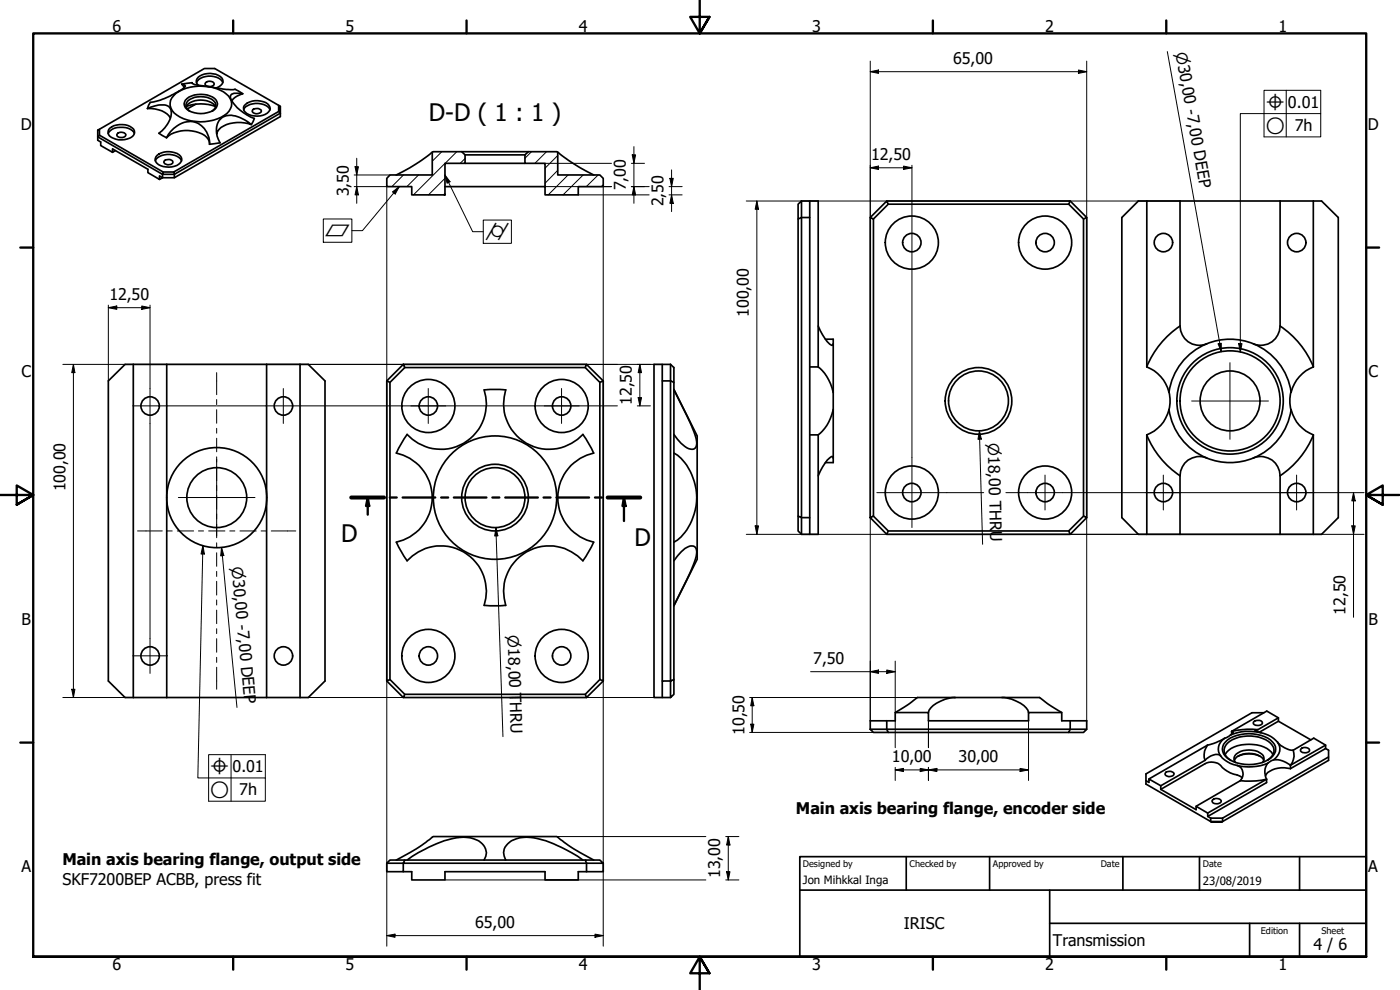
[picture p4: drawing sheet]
<svg xmlns="http://www.w3.org/2000/svg" width="420mm" height="297mm" viewBox="0 0 420 297" stroke-linecap="round" stroke-linejoin="round" font-family="sans-serif">
<!-- layer: Hatch (ISO) -->
<g fill="none" stroke="#000" stroke-width=".3">
<path d="M121.1 52.5l-3.5 3.5M125.6 52.5l-3.5 3.5M132.6 45.5l-2.9 2.9M133.5 58l-.4 .5M133.5 53.5l-4.9 5M137.1 45.5l-13 13M139.6 47.5l-1.5 1.5M159.5 45.5l-2 2M164 45.5l-3.5 3.5M167.4 51.1l-3.8 3.9M167.4 46.7l-3.8 3.8M170.5 52.5l-6 6"/>
<path d="M173.5 58.4v.1M175 52.5l-6 6M179.5 52.5l-3.5 3.5M181 55.4l-.5 .6"/>
</g>
<!-- layer: Visible (ISO) -->
<g fill="none" stroke="#000" stroke-width=".51">
<path d="M33 38.4a5.9 5.9 0 0 1 7.1 .3 1.81 1.81 0 0 1-1.2 2.8 5.4 5.4 0 0 1-6.3-1.1 1.64 1.64 0 0 1 .4-2zM35.4 39.9l.9-.2a1.12 1.12 0 0 1 1.4 1 1.61 1.61 0 0 1-2.6-.3zM44.3 32.6a7.4 7.4 0 0 1 6.2-.7 3.7 3.7 0 0 1 0 5 9.8 9.8 0 0 1-2.8 3.1l2.3 1.3M44.3 32.6a7.2 7.2 0 0 1 6.8 2.8M52.1 28.7a13 13 0 0 1 12.9-2.1 6.1 6.1 0 0 1 4.5 4.5 4.8 4.8 0 0 1-3.2 4.1 13.9 13.9 0 0 1-14-1.3 3.5 3.5 0 0 1-.2-5.2zM54.5 25.3l.6 .1a.57 .57 0 0 1 .5 .6 .57 .57 0 0 1-.6 .5 28.4 28.4 0 0 1-9.9 4.2l-.8 1.9M54.5 25.3l.8 1M55.9 32.1a5 5 0 0 1 5.3-2l1.5 .4a3 3 0 0 1 2 1.6M55.9 31.9a12.8 12.8 0 0 1 8.7 0M56.1 29.6a7.1 7.1 0 0 1 8.8 .5 2.34 2.34 0 0 1-1.8 3.5 7.2 7.2 0 0 1-7.5-1.3 1.88 1.88 0 0 1 .5-2.7zM56.9 33.3a2.02 2.02 0 0 1-1.1-2.2 2.02 2.02 0 0 1 1.9-1.6 6.6 6.6 0 0 1 6.4 .8 1.79 1.79 0 0 1-.5 3M57.7 24.8l-3.2 .5"/>
<path d="M57.7 24.8a3.7 3.7 0 0 0 2.8 .9l.5 .1a45.5 45.5 0 0 0 9.5 1l2.3 1.3M57.7 24.8v.1M58.8 31.2l-2.6 1.5M59 24.8a4.8 4.8 0 0 1 6-1.6 2.86 2.86 0 0 1 1.9 1.6M59.5 25.6a1.63 1.63 0 0 1 .5-2.8 5.7 5.7 0 0 1 6.5 .6 1.72 1.72 0 0 1-.9 2.7l-.7 .3M61.7 24.9a1.53 1.53 0 0 1 2.6 .4 1.63 1.63 0 0 1-2.8-.2zM72.8 28.1l-2.4-.1a1.25 1.25 0 0 0-1.2 .8 1.25 1.25 0 0 0 .3 1.4l.3 .4a13.7 13.7 0 0 0 6.5 4.9l-.9 1.9M72.8 28.1l-.8 .3a4.5 4.5 0 0 0-2.4 1.8M73.2 32.9a4.1 4.1 0 0 1 4.3-1.9l.9 .2a3.5 3.5 0 0 1 2.6 1.7M73.7 31.3a5.5 5.5 0 0 1 7 .3 1.75 1.75 0 0 1-1.1 2.7 5.6 5.6 0 0 1-6.4-1.1 1.45 1.45 0 0 1 .5-1.9zM75.8 33l.7-.4a1.35 1.35 0 0 1 1.9 .9 1.63 1.63 0 0 1-2.7-.2zM83.6 31.6v1.9l.5 .5v-2.1l-.5-.3-19.1-11h-3.2l-31.5 18.2"/>
<path d="M83.6 33.5l-31.5 18.1 .2 .7 31.8-18.3v1l-31.8 18.3M29.8 40.6v-1.8l-.5 .2v3.1l.9 .5v1.1l3.6 2v-1l10.6 6.1v1l3.5 2v-1l.9 .5-.9 .5M32.4 40.1a5.2 5.2 0 0 1 7.3-.9l.6 .9M34.6 45.2l-.8 .5M46.6 48.2a4.8 4.8 0 0 1 6-1.5 2.86 2.86 0 0 1 1.9 1.5M47.2 46.6a5.6 5.6 0 0 1 7 .3 1.83 1.83 0 0 1-1.1 2.7 6 6 0 0 1-6-.7 1.48 1.48 0 0 1 .1-2.3zM49 51.6l-19.2-11-.5 .5 19.5 11.2v1h3.5v-1h-3.5l.2-.7h3.1M49.3 48.3l.7-.4a1.29 1.29 0 0 1 1.9 .9 1.63 1.63 0 0 1-2.8-.2zM50 41.3a9.6 9.6 0 0 1 12-.1l.8 1.2 .1 .6M65 40.1a6.3 6.3 0 0 1 6.1-3.3l2.3 .1 2 .5a9.4 9.4 0 0 0-7.5-2.7 4.3 4.3 0 0 0-2.9 5l.2 1.1 .8 2-3.1 .5a6 6 0 0 0-8.7-6.2l-1.6 1a8.5 8.5 0 0 0-2.6 3.2M117 52.5h12.7v-6.9l.3-.1h8.6l1 1v2.5h-6.1v9.5h-9.9v-2.5h-7.5v-2.5zM129.7 45.6l-1.4 1.2a56.5 56.5 0 0 1-9.4 5.7"/>
<path d="M133.5 56h30.1M138.6 45.5h20M139.6 46.5h17.9M139.6 49h17.9M157.5 46.5l1.1-1 8.8 .1v6.9h12.6l1 1v2.5h-7.5v2.5h-9.9v-9.5h-6.1zM167.4 45.6l1.4 1.2a56.5 56.5 0 0 0 9.4 5.7M239.5 61.3l1-1v5l-1 .4zM240.5 60.3h2.5v5h-2.5v90l-1-.4v-89.2M243 60.3h2.6v49.8M243 65.3v90M261.2 65.3l.9 .4v89.2l-.9 .4zM261.2 65.3l4.9-5 .5 1-4.5 4.4"/>
<path d="M266.1 60.3h55.1l-.5 1h-54.1M321.2 60.3l4.9 5-.9 .4-4.5-4.4M326.1 65.3v90l-.9-.4v-89.2M336.7 65.3l4.9-5h55l5 5v90l-5 5h-55l-4.9-5zM344.2 60.3v49.8M354.1 60.3v37.5M384.2 60.3v37.5M394.1 60.3v49.8a11 11 0 0 0-6.6 7.6M245.6 97.8l1.3 2.7a6.5 6.5 0 0 0 2.8 3.1l.4-.4M354.1 97.8a5.8 5.8 0 0 0 8 5.4M354.1 97.8a27 27 0 0 0-10 12.3M384.2 97.8a27 27 0 0 1 10 12.3"/>
<path d="M384.2 97.8a5.8 5.8 0 0 1-8 5.4M32.5 114.3l5-5h55l5 5v90l-5 5h-55l-5-5zM40 109.3v100M50 109.3v100M80 109.3v100M90 109.3v100M116.1 114.3v90l.9-.4 4.5 4.4M121 109.3h55l-.4 1h-54.1zM121 109.3l-4.9 5 .9 .4v89.2M121.5 110.3l-4.5 4.4M145.3 117a13.7 13.7 0 0 1-6.1 16 13.7 13.7 0 0 1-17-2.6M145.3 117l3.3-.2 3.2 .2a13.7 13.7 0 0 0 6.2 16 13.7 13.7 0 0 0 16.9-2.6"/>
<path d="M176 109.3l5 5-1 .4-4.4-4.4M181 114.3v90l-1-.4v-89.2M198.8 114.3h2.4v95l1-1v-4.4l-1 .4h-2.4v5h2.4M198.8 109.3h-2.5v100h2.5M201.2 109.3v5l1 .4v89.2M201.2 109.3h-2.4v95M201.2 109.3l1 1v4.4M202.2 116.8l7 14v37l-7 14M202.2 117l3.9 7.7a20.6 20.6 0 0 1 2.9 8.8 1.52 1.52 0 0 1-2.4 1.1 10.3 10.3 0 0 1-4.4-4.2M243 110.1h2.6M245.6 110.1a13.2 13.2 0 0 1 4.5 7.6M247.7 101.8h2.4v37h-2.4"/>
<path d="M344.2 110.1a11 11 0 0 1 6.6 7.6M376.2 103.2a18.5 18.5 0 0 0-25.4 14.5l.3 2.2-.3 3M376.2 103.2a18.3 18.3 0 0 1 11.2 14.5l-.3 3 .3 2.2M122.2 130.3l-1.8 2.8-1.4 2.9a13.7 13.7 0 0 1 10.7 13.3 13.7 13.7 0 0 1-10.8 13.4l1.5 2.8 1.8 2.8M174.9 130.3l1.8 2.8 1.5 2.9a13.7 13.7 0 0 0-10.8 13.3 13.7 13.7 0 0 0 10.8 13.4l-1.5 2.8-1.8 2.8M202.2 135.9a15.7 15.7 0 0 1 6.7 11 17.3 17.3 0 0 1-5.6 15.1l-1.1 .7M243 130.5h2.6M245.6 130.5v29.8h-2.6M250.1 122.9a12.7 12.7 0 0 1-4.5 7.6M250.1 137.4l-.4-.4a7.8 7.8 0 0 0-3.5 4.3l-.6 1.4M344.1 130.5a27 27 0 0 0 10 12.3M344.2 130.5v29.8"/>
<path d="M350.8 122.9a18.5 18.5 0 0 0 25.4 14.5M350.8 122.9a10.8 10.8 0 0 1-6.6 7.6M362.1 137.4a5.8 5.8 0 0 0-8 5.3v17.6M376.2 137.4a5.8 5.8 0 0 1 8 5.3v17.6M387.5 122.9a10.8 10.8 0 0 0 6.6 7.6v29.8M387.5 122.9a18.5 18.5 0 0 1-11.3 14.5M394.2 130.5a27 27 0 0 1-10 12.3M239.5 154.9v4.4l1 1h2.5v-5h-2.5v5M261.2 155.3l4.9 5 .5-1h54.1M262.1 154.9l4.5 4.4M325.2 154.9l-4.5 4.4 .5 1h-55.1M326.1 155.3l-4.9 5"/>
<path d="M122.2 168.3a13.7 13.7 0 0 1 17-2.7 13.7 13.7 0 0 1 6.1 16.1M174.9 168.3a13.7 13.7 0 0 0-16.9-2.7 13.7 13.7 0 0 0-6.2 16l-3.2 .2-3.3-.2M202.2 168.3a11.4 11.4 0 0 1 4.4-4.3 1.59 1.59 0 0 1 1.8 0 1.59 1.59 0 0 1 .7 1.6 36.6 36.6 0 0 1-4.7 11.7l-2.2 4.4M116.1 204.3l4.9 5M175.6 208.3h-54.1l-.5 1h55M180 203.9l-4.4 4.4 .4 1 5-5M261.2 218.8h4.9l.5 1h-4.5zM261.2 218.8v-2.5h4.9v2.5h55.1l-.5 1h-54.1M266.1 216.3h2.6v-2.5h9.9v2.5h30.1v-2.5h9.9v2.5h7.5v2.5M286.6 209.3h25.4l2.5 1.9 4.1 2.6M286.6 209.3h-11.3l-2.4 1.9-4.2 2.6M286.6 209.3a10.4 10.4 0 0 0-7.8 3.8l-.2 .7"/>
<path d="M300.7 209.3a10.4 10.4 0 0 1 7.8 3.8l.2 .7M321.2 216.3v2.5h4.9l-.9 1h-4.5M369.6 219.4l.4 .2 .1 .2-.8 .7M369.6 219.4v.9M376.2 216.6l.7-.4a1.22 1.22 0 0 1 1.9 .9 1.72 1.72 0 0 1-2.7-.2zM377.5 218.9l-.9 .3 1.8 .6M377.5 218.9l-3.2-.1-4.7 .6M378 219.7l5.7-3.3 9.7 5.6M378.4 219.8l1.1 .3a8.1 8.1 0 0 1 3.9 2.6M378.4 219.8a14.4 14.4 0 0 0-9.1 .7M379.3 213.9h-3.6l-31.8 18.3v3.1l19.6 11.3 3.4-.1h-3.6v-1M383.7 216.4v-1l-3.5-2.1-10.6 6.1"/>
<path d="M383.7 215.4l-6.2 3.5M343.9 234.2l.9 .5v-1l3.6 2.1v1M350 231.6l.5-.1a1.26 1.26 0 0 1 1.8 .9 1.57 1.57 0 0 1-2.7-.2zM361.6 228.1l-13.2 7.7M362.4 223.6a4.8 4.8 0 0 0-.8 4.5M362.4 223.6l-17.6 10.1M366.3 226.8l1.2 1.2a8 8 0 0 0 3.8 1.7M366.3 226.8l-.2-.2a3.5 3.5 0 0 0-4 1l-.5 .5M367.5 221.5a16 16 0 0 1-5.1 2.1M367.5 221.5a3.6 3.6 0 0 0-1.2 5.3M367.7 226.4a7.8 7.8 0 0 1 7.1-3.1 7.8 7.8 0 0 1 7.2 3.1M367.7 222.7a10.6 10.6 0 0 1 9.6-2.3 6.7 6.7 0 0 1 5.5 3.6 3.7 3.7 0 0 1-2.3 4 11.5 11.5 0 0 1-12.8-1.1 2.91 2.91 0 0 1 0-4.2z"/>
<path d="M369.3 220.5l-1.8 1M369.4 228.1a3.1 3.1 0 0 1-2-2.7 3.1 3.1 0 0 1 1.7-3 10.9 10.9 0 0 1 12.2 .6 2.86 2.86 0 0 1-.2 4.6l-.8 .5M370.5 228.1a5 5 0 0 1 5.2-2 4.2 4.2 0 0 1 3.6 2M370.8 228.8a1.84 1.84 0 0 1 .8-2.9 6.5 6.5 0 0 1 7.5 .8 1.75 1.75 0 0 1-.2 2.1M371.3 229.7a2.73 2.73 0 0 1 .9 4.5M371.5 226.9a7.8 7.8 0 0 1 6.7 0M372.2 234.2l-13.2 7.7M372.8 233.4a4.4 4.4 0 0 0-2.6-1.1l-1.9-.9-1.5-1.1a4 4 0 0 0-5.2-1.1l-13.2 7.6M380.1 233.8l-3.1 .5-4.8-.1M380.1 233.8v1l-17.6 10.2v-1l-3.5-2.1v1l-10.6-6.1M380.1 233.8l-17.6 10.2M380.4 229a4.5 4.5 0 0 0-.3 4.8"/>
<path d="M380.4 229a15.2 15.2 0 0 1-9.1 .7M382.3 228l-1.9 1M382.3 228a7.3 7.3 0 0 1 5 1.6M383.4 222.7a6.9 6.9 0 0 0 4.7 2.4M383.4 222.7a3.6 3.6 0 0 1-1.1 5.3M387.3 230.6a7.7 7.7 0 0 0-7.3 1.7l-.2 .5M387.3 229.6v1M388.1 225.1a4.6 4.6 0 0 1-.8 4.5M388.1 225.1l6.2-3.6 3.5 2.1v1l-10.5 6M390.7 224.5l.9-.2a1.19 1.19 0 0 1 1.4 1 1.68 1.68 0 0 1-2.7-.3zM397.8 224.6l.9 .5v3l-31.8 18.4v-1M397.8 223.6l-10.5 6"/>
<path d="M398.7 227.1l-31.8 18.4M118.9 258a51.5 51.5 0 0 0 10.8-6.8l.3-.2h37.1l1.7 1.3a48.7 48.7 0 0 0 9.4 5.7M121.5 258h-4.5l-.9 1v2.5h4.9v-2.5h-4.9M122.2 258a34.5 34.5 0 0 1 16.9-6.8 7.2 7.2 0 0 1 6.4 3 3.4 3.4 0 0 1-.2 3.8M151.8 258a4.1 4.1 0 0 1 2.4-6 14.3 14.3 0 0 1 10.8 .7l6.5 3.1 3.4 2.2M175.6 258h4.4l1 1h-5zM175.6 258h-54.1l-.5 1h55v2.5h5v-2.5M362.5 245l.8 .5M363.3 245.5h3.6M363.9 240.1a1.79 1.79 0 0 1 2.6 .2 1.54 1.54 0 0 1-1.4 .9 1.54 1.54 0 0 1-1.4-.9zM121 261.5h2.6v2.5h9.9v-2.5h30.1v2.5h9.9v-2.5h2.5"/>
<circle cx="273.7" cy="72.8" r="2.76"/>
<circle cx="273.7" cy="72.8" r="8"/>
<circle cx="313.7" cy="72.8" r="2.76"/>
<circle cx="313.7" cy="72.8" r="8"/>
<circle cx="349.2" cy="72.8" r="2.76"/>
<circle cx="389.2" cy="72.8" r="2.76"/>
<circle cx="45.1" cy="121.8" r="2.76"/>
<circle cx="85.1" cy="121.8" r="2.76"/>
<circle cx="128.6" cy="121.8" r="2.76"/>
<circle cx="128.6" cy="121.8" r="8"/>
<circle cx="168.6" cy="121.8" r="2.76"/>
<circle cx="168.6" cy="121.8" r="8"/>
<circle cx="293.7" cy="120.3" r="10"/>
<circle cx="293.7" cy="120.3" r="9"/>
<circle cx="369.2" cy="120.3" r="9"/>
<circle cx="369.2" cy="120.3" r="15"/>
<circle cx="369.2" cy="120.3" r="16"/>
<circle cx="65.1" cy="149.3" r="9"/>
<circle cx="65.1" cy="149.3" r="15"/>
<circle cx="148.6" cy="149.3" r="9"/>
<circle cx="148.6" cy="149.3" r="10"/>
<circle cx="148.6" cy="149.3" r="18.5"/>
<circle cx="273.7" cy="147.8" r="2.76"/>
<circle cx="273.7" cy="147.8" r="8"/>
<circle cx="313.7" cy="147.8" r="2.76"/>
<circle cx="313.7" cy="147.8" r="8"/>
<circle cx="349.2" cy="147.8" r="2.76"/>
<circle cx="389.2" cy="147.8" r="2.76"/>
<circle cx="45.1" cy="196.8" r="2.76"/>
<circle cx="85.1" cy="196.8" r="2.76"/>
<circle cx="128.6" cy="196.8" r="2.76"/>
<circle cx="128.6" cy="196.8" r="8"/>
<circle cx="168.6" cy="196.8" r="2.76"/>
<circle cx="168.6" cy="196.8" r="8"/>
</g>
<!-- layer: Section Line (ISO) -->
<g fill="none" stroke="#000" stroke-width=".7">
<path d="M105.4 149.3h9.9M110.4 149.3l.4 2.5h-.9zM110.4 149.3v5.1M117 149.3h2.1M120.8 149.3h9.8M132.4 149.3h2.1M136.2 149.3h9.8M147.8 149.3h2.1M151.6 149.3h9.8M163.1 149.3h2.1M167 149.3h9.8M178.6 149.3h2.1"/>
<path d="M182.4 149.3h9.8M187.3 149.3l.5 2.5h-1zM187.3 149.3v7"/>
</g>
<path d="M105.4 149.3h9.9M182.4 149.3h9.8" fill="none" stroke="#000" stroke-width="1.2"/>
<g fill="#000">
<path d="M110.4 149.3l.4 2.5h-.9z" fill-rule="evenodd"/>
<path d="M187.3 149.3l.5 2.5h-1z" fill-rule="evenodd"/>
</g>
<!-- layer: Border (ISO) -->
<g fill="none" stroke="#000" stroke-width=".7">
<path d="M70 6.1v3.9M140 6.1v3.9M210 0v10l-2.9-4.9h5.8l-2.9 4.9 2.9-4.9M280 6.1v3.9M350 6.1v3.9M6.1 74.3h3.9M410 74.3h3.9M0 148.5h10l-5-2.8v5.7l5-2.9-5 2.9M420 148.5h-10l5-2.8v5.7l-5-2.9 5 2.9M6.1 222.8h3.9M410 222.8h3.9M10 287.1v-277.1h400v277.1h-400h400"/>
<path d="M70 287.1v3.8M140 287.1v3.8M212.9 292l-2.9-4.9 2.9 4.9h-5.8l2.9-4.9v9.9M280 287.1v3.8M350 287.1v3.8"/>
</g>
<!-- layer: Title (ISO) -->
<path d="M240 257h170v30.1h-170zM272 257v10.1M297 257v10.1M337 257v10.1M360 257v10.1M390 257v10.1M240 267.1h170M315 277h95M315 267.1v20M375 277v10.1M390 277v10.1" fill="none" stroke="#000" stroke-width=".51"/>
<!-- layer: Dimension (ISO) -->
<g fill="none" stroke="#000" stroke-width=".3">
<path d="M261.2 18.3v198M326.1 18.3v198M261.2 21.5l2.5-.5v1zM261.2 21.5h64.9M323.7 21l2.4 .5-2.4 .5zM106.3 56h9.8v227.9M106.3 52.5h10.7M106.6 50h1l-.5 2.5zM107.1 56l.5 2.5h-1zM107.1 47.5v13.5M163.6 56h19.9M163.6 49h19.9"/>
<path d="M173.5 58.5h21.3M181 56v227.9M189.5 56h5.3M189.5 49h3.9M189.7 46.5h1.1l-.6 2.5zM190.2 56l.6 2.5h-1.1zM190.2 44v17M200.8 56h3.9M200.8 58.5h3.9M201 53.5h1.1l-.6 2.5zM201.5 58.5l.6 2.5h-1.1zM201.5 51v12.5"/>
<path d="M261.2 50.3l2.5-.5v1zM261.2 50.3h12.5M271.1 49.8l2.6 .5-2.6 .5zM273.7 49.6v87.7M224 60.3h130.1M227.1 60.3l.5 2.5h-1zM227.1 60.3v100M32.5 92.3l2.6-.5v1zM32.5 92.3h12.5M32.5 91.6v22.7M42.5 91.8l2.5 .5-2.5 .5zM45 91.6v25"/>
<path d="M18.9 109.3h179.9M22 109.3l.5 2.5h-1zM22 109.3v100M191.5 119.3h1l-.5 2.5zM192 109.3l.5 2.5h-1zM192 109.3v12.5M45 127v32.2M50.3 121.8h14.7M65.2 121.8h14.6M90.3 121.8h95M191.3 121.8h3.9M45 159.4v32.2"/>
<path d="M226.6 157.8h1l-.5 2.5zM284.2 147.8h11M301.9 147.8h6.5M318.9 147.8h90.5M405.7 157.8h1l-.5 2.5zM406.2 147.8l.5 2.5h-1zM406.2 147.8v37.4M224 160.3h185.4M268.7 198.4v15.4M18.9 209.3h179.9M21.5 206.8h1l-.5 2.5zM225 219.8h41.1"/>
<path d="M225 209.3h75.7M225.3 217.3h1l-.6 2.5zM225.7 209.3l.6 2.5h-1zM225.7 209.3v10.5M243.3 201.5h25.4M261.2 201.5l2.5-.5v1zM266.1 201l2.6 .5-2.6 .5zM268.7 216.3v8M278.6 216.3v8M308.7 216.3v17.9M268.7 231l2.4-.4v.9zM268.7 231h40"/>
<path d="M268.7 230.2v4M276.2 230.6l2.4 .4-2.4 .5zM278.6 231l2.6-.4v.9zM278.6 230.2v4M306.1 230.6l2.6 .4-2.6 .5zM167.1 251h44.7M217.8 251h3.9M218.6 251l.5 2.5h-1zM218.6 251v13M133.5 264h78.3M217.8 264h3.9M218.1 261.5h1l-.5 2.5z"/>
<path d="M116.1 280.7l2.5-.4v.9zM116.1 280.7h64.9M178.6 280.3l2.4 .4-2.4 .5z"/>
</g>
<g fill="#000">
<path d="M261.2 21.5l2.5-.5v1z" fill-rule="evenodd"/>
<path d="M323.7 21l2.4 .5-2.4 .5z" fill-rule="evenodd"/>
<path d="M106.6 50h1l-.5 2.5z" fill-rule="evenodd"/>
<path d="M107.1 56l.5 2.5h-1z" fill-rule="evenodd"/>
<path d="M189.7 46.5h1.1l-.6 2.5z" fill-rule="evenodd"/>
<path d="M190.2 56l.6 2.5h-1.1z" fill-rule="evenodd"/>
<path d="M201 53.5h1.1l-.6 2.5z" fill-rule="evenodd"/>
<path d="M261.2 50.3l2.5-.5v1z" fill-rule="evenodd"/>
<path d="M271.1 49.8l2.6 .5-2.6 .5z" fill-rule="evenodd"/>
<path d="M201.5 58.5l.6 2.5h-1.1z" fill-rule="evenodd"/>
<path d="M227.1 60.3l.5 2.5h-1z" fill-rule="evenodd"/>
<path d="M32.5 92.3l2.6-.5v1z" fill-rule="evenodd"/>
<path d="M42.5 91.8l2.5 .5-2.5 .5z" fill-rule="evenodd"/>
<path d="M22 109.3l.5 2.5h-1z" fill-rule="evenodd"/>
<path d="M191.5 119.3h1l-.5 2.5z" fill-rule="evenodd"/>
<path d="M192 109.3l.5 2.5h-1z" fill-rule="evenodd"/>
<path d="M226.6 157.8h1l-.5 2.5z" fill-rule="evenodd"/>
<path d="M405.7 157.8h1l-.5 2.5z" fill-rule="evenodd"/>
<path d="M406.2 147.8l.5 2.5h-1z" fill-rule="evenodd"/>
<path d="M21.5 206.8h1l-.5 2.5z" fill-rule="evenodd"/>
<path d="M225.3 217.3h1l-.6 2.5z" fill-rule="evenodd"/>
<path d="M225.7 209.3l.6 2.5h-1z" fill-rule="evenodd"/>
<path d="M261.2 201.5l2.5-.5v1z" fill-rule="evenodd"/>
<path d="M266.1 201l2.6 .5-2.6 .5z" fill-rule="evenodd"/>
<path d="M268.7 231l2.4-.4v.9z" fill-rule="evenodd"/>
<path d="M276.2 230.6l2.4 .4-2.4 .5z" fill-rule="evenodd"/>
<path d="M278.6 231l2.6-.4v.9z" fill-rule="evenodd"/>
<path d="M306.1 230.6l2.6 .4-2.6 .5z" fill-rule="evenodd"/>
<path d="M218.6 251l.5 2.5h-1z" fill-rule="evenodd"/>
<path d="M218.1 261.5h1l-.5 2.5z" fill-rule="evenodd"/>
<path d="M116.1 280.7l2.5-.4v.9z" fill-rule="evenodd"/>
<path d="M178.6 280.3l2.4 .4-2.4 .5z" fill-rule="evenodd"/>
</g>
<!-- layer: Symbol (ISO) -->
<g fill="none" stroke="#000" stroke-width=".3">
<path d="M350.3 15.5l16.2 90M386 27.1v14M396.4 34.1v-7h-17.1v14h17.1v-7h-24.2v71.5M117.8 57.6l2-1.6-1.2 2.2zM119.8 56l-11 13.2h-3.2M133.5 52.5l1.6 2-.9 .5zM133.5 52.5l8.4 17h3.1M97 65.7h8.6v7h-8.6zM145 66h8.5v7h-8.5zM365.6 103.2l.9-.2v2.5zM371.7 103.1h1l-.5 2.5zM293.9 129.3l.6 2.4-1 .1z"/>
<path d="M293.9 129.3l1 34M148.8 158.3l.6 2.5h-.9zM148.8 158.3l2.1 62.7M60.9 163.7l.4 2.5h-1zM60.9 163.7l-1.5 69.7h20.2v7h-17v-14h17v7M66.5 164.3l.7 2.4-1 .1zM66.5 164.3l4.6 48M69.3 226.4v14"/>
</g>
<g fill="#000">
<path d="M117.8 57.6l2-1.6-1.2 2.2z" fill-rule="evenodd"/>
<path d="M133.5 52.5l1.6 2-.9 .5z" fill-rule="evenodd"/>
<path d="M365.6 103.2l.9-.2v2.5z" fill-rule="evenodd"/>
<path d="M371.7 103.1h1l-.5 2.5z" fill-rule="evenodd"/>
<path d="M293.9 129.3l.6 2.4-1 .1z" fill-rule="evenodd"/>
<path d="M60.9 163.7l.4 2.5h-1z" fill-rule="evenodd"/>
<path d="M66.5 164.3l.7 2.4-1 .1z" fill-rule="evenodd"/>
<path d="M148.8 158.3l.6 2.5h-.9z" fill-rule="evenodd"/>
</g>
<!-- layer: Center Mark (ISO) -->
<g fill="none" stroke="#000" stroke-width=".3">
<path d="M45 116.6v10.4M85 116.6v10.4M128.5 116.6v10.4M168.5 116.6v10.4M369.1 108.8v23M39.8 121.8h10.5M65 137.8v23M79.8 121.8h10.5M123.3 121.8h10.5M163.3 121.8h10.5M273.7 137.3v21M357.6 120.3h23.1"/>
<path d="M53.5 149.3h23M263.1 147.8h21.1M308.4 147.8h10.5M313.6 142.5v10.5M343.9 147.8h10.5M349.1 142.5v10.5M383.9 147.8h10.5M389.1 142.5v10.5M39.8 196.8h10.5M45 191.6v10.4"/>
</g>
<!-- layer: Centerline (ISO) -->
<g fill="none" stroke="#000" stroke-width=".3">
<path d="M65 111.8v6.6M65 119.9v1.5M65 122.9v4.1M65 128.5v1.5M65 131.5v4.1M65 137.1v1.5M41.3 159.3h7.4M50.2 159.3h1.5M53.2 159.3h4.9M59.6 159.3h1.5M62.6 159.3h4.9M65 140.1v4.1"/>
<path d="M65 145.7v1.5M65 148.6v4.2M65 154.2v1.6M65 157.3v4M69 159.3h1.5M72 159.3h4.9M78.4 159.3h1.5M81.4 159.3h7.4M65 162.9v1.4M65 165.8v4.1M65 171.4v1.6M65 174.4v4.1"/>
<path d="M65 180v1.5M65 183.1v4M65 188.6v1.5M65 191.6v4.1M65 197.2v1.5M65 200.2v6.6"/>
</g>
<g font-size="7.2">
<text x="128.7" y="36.3">D-D ( 1 : 1 )</text>
<text x="102.4" y="162.7">D</text>
<text x="190.4" y="163.9">D</text>
</g>
<g font-size="4.8">
<text x="33.7" y="9.6">6</text>
<text x="103.7" y="9.6">5</text>
<text x="173.7" y="9.6">4</text>
<text x="243.7" y="9.6">3</text>
<text x="313.7" y="9.6">2</text>
<text x="383.7" y="9.6">1</text>
<text x="286.1" y="19.2">65,00</text>
<text x="386.5" y="32.4">0.01</text>
<text x="6.2" y="38.9">D</text>
<text x="388.6" y="39.4">7h</text>
<text x="410.5" y="38.9">D</text>
<text x="261.4" y="48">12,50</text>
<text x="104.6" y="58.9" transform="rotate(-90 104.6 58.9)">3,50</text>
<text x="187.8" y="57.1" transform="rotate(-90 187.8 57.1)">7,00</text>
<text x="199.1" y="61.9" transform="rotate(-90 199.1 61.9)">2,50</text>
<text x="32.8" y="89.9">12,50</text>
<text x="224.7" y="95.1" transform="rotate(-90 224.7 95.1)">100,00</text>
<text x="6.4" y="113.1">C</text>
<text x="410.7" y="113.1">C</text>
<text x="189.6" y="121.5" transform="rotate(-90 189.6 121.5)">12,50</text>
<text x="19.6" y="147.4" transform="rotate(-90 19.6 147.4)">100,00</text>
<text x="403.8" y="184.5" transform="rotate(-90 403.8 184.5)">12,50</text>
<text x="6.4" y="187.4">B</text>
<text x="410.7" y="187.4">B</text>
<text x="244" y="199.1">7,50</text>
<text x="223.4" y="220.5" transform="rotate(-90 223.4 220.5)">10,50</text>
<text x="69.8" y="231.6">0.01</text>
<text x="267.7" y="228.6">10,00</text>
<text x="287.7" y="228.6">30,00</text>
<text x="71.8" y="238.6">7h</text>
<text x="238.9" y="244.3">Main axis bearing flange, encoder side</text>
<text x="6.4" y="261.7">A</text>
<text x="18.7" y="259.6">Main axis bearing flange, output side</text>
<text x="216.2" y="263.5" transform="rotate(-90 216.2 263.5)">13,00</text>
<text x="410.7" y="261.7">A</text>
<text x="18.7" y="265.4">SKF7200BEP ACBB, press fit</text>
<text x="142.6" y="278.4">65,00</text>
<text x="271.3" y="278.8">IRISC</text>
<text x="316" y="283.8">Transmission</text>
<text x="394.2" y="285">4 / 6</text>
<text x="33.7" y="290.9">6</text>
<text x="103.7" y="290.9">5</text>
<text x="173.7" y="290.9">4</text>
<text x="243.7" y="290.9">3</text>
<text x="313.7" y="290.9">2</text>
<text x="383.7" y="290.9">1</text>
</g>
<g font-size="4.6">
<text x="352.8" y="15.9" transform="rotate(80 352.8 15.9)">⌀30,00 -7,00 DEEP</text>
<text x="379.9" y="33.1">⌖</text>
<text x="379.9" y="40.1">○</text>
<text x="97.5" y="70.9">⏥</text>
<text x="145.5" y="72.1">⌭</text>
<text x="296.4" y="132.9" transform="rotate(88 296.4 132.9)">⌀18,00 THRU</text>
<text x="69.5" y="170.2" transform="rotate(85 69.5 170.2)">⌀30,00 -7,00 DEEP</text>
<text x="152.3" y="190.5" transform="rotate(88 152.3 190.5)">⌀18,00 THRU</text>
<text x="63.1" y="232.3">⌖</text>
<text x="63.1" y="239.4">○</text>
</g>
<g font-size="3.4">
<text x="241" y="265.4">Jon Mihkkal Inga</text>
<text x="361" y="265.5">23/08/2019</text>
</g>
<g font-size="2.7">
<text x="241" y="260.1">Designed by</text>
<text x="273" y="260.1">Checked by</text>
<text x="298" y="260.1">Approved by</text>
<text x="330.3" y="260">Date</text>
<text x="361" y="260">Date</text>
<text x="378.4" y="280.1">Edition</text>
<text x="396.6" y="280.1">Sheet</text>
</g>
</svg>
